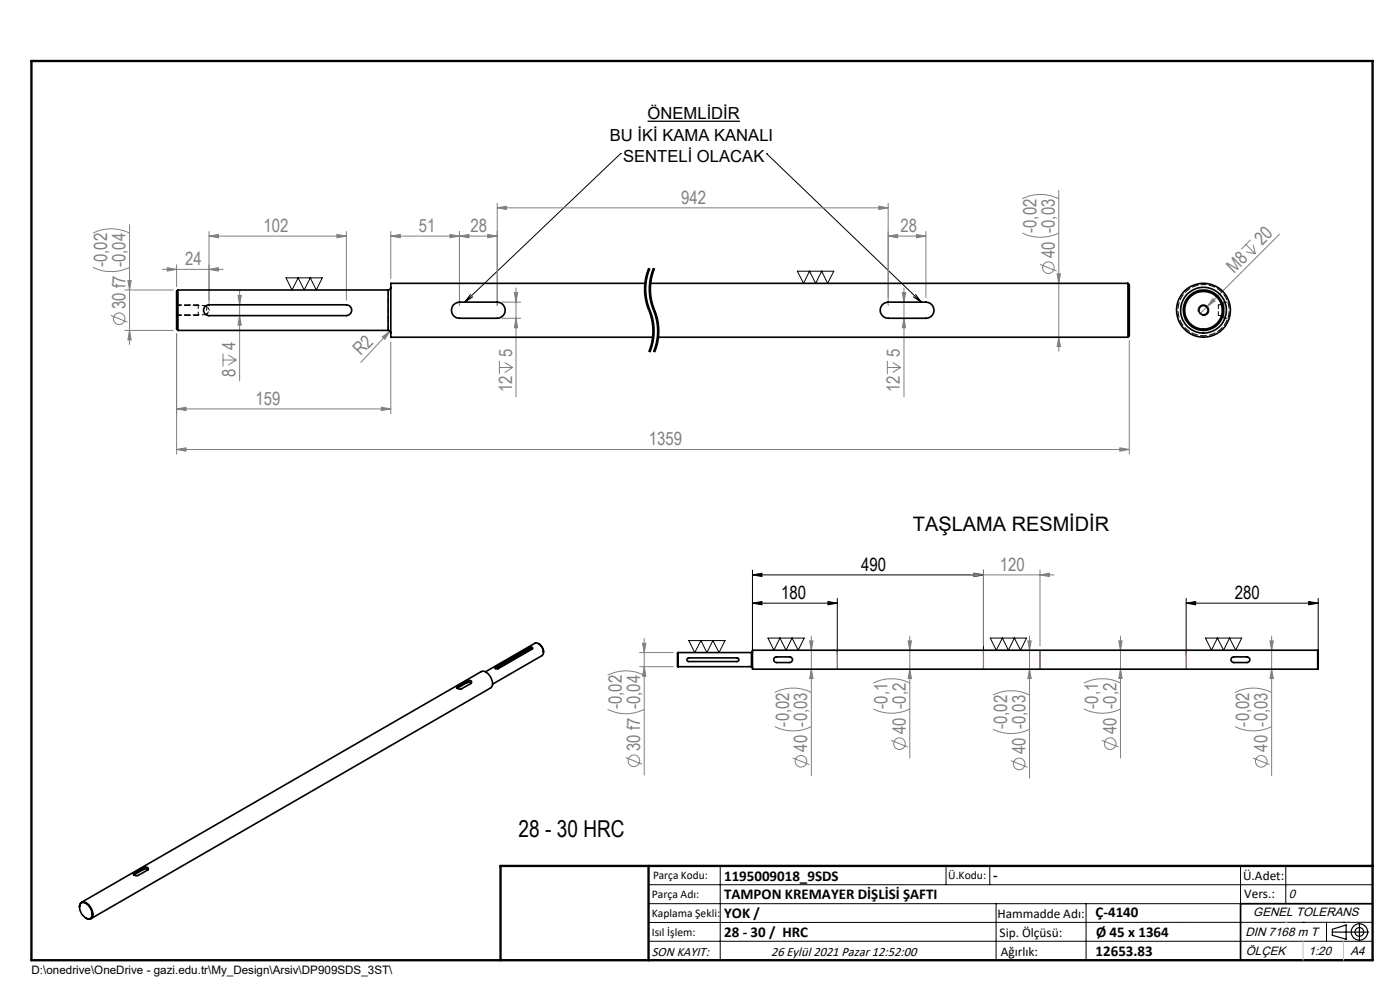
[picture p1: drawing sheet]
<svg xmlns="http://www.w3.org/2000/svg" width="297mm" height="210mm" viewBox="0 0 297 210" stroke-linecap="round" stroke-linejoin="round" font-family="sans-serif">
<g fill="none" stroke="#808080" stroke-width=".21">
<path d="M19.7 56.7a9 9 0 0 0 7.8 0M19.7 49.5a8.6 8.6 0 0 1 7.8 0M27.1 59.5h.7l-.3 2zM27.5 47.7v25.4M34.5 57.1h12.8M35.5 56.8l2 .3-2 .4zM37.5 56.2v4.6M44.3 50.1l2-.4v.7zM44.3 57.1l2-.3v.7zM44.3 50.1h29.2M44.3 49.1v15.7M71.5 49.7l2 .4-2 .3z"/>
<path d="M73.5 49.1v14.6M82.9 50.1l2-.4v.7zM82.9 50.1h22.6M82.9 49.1v10M95.5 49.7l2 .4-2 .3zM97.5 50.1l2-.4v.7zM97.5 49.1v15.7M103.5 49.7l2 .4-2 .3zM105.5 44.1l2-.4v.7zM105.5 43.1v21.7M105.5 44.1h82.9M186.4 43.7l2 .4-2 .3z"/>
<path d="M188.4 50.1l2-.4v.7zM188.4 50.1h8M188.4 43.1v21.7M194.4 49.7l2 .4-2 .3zM196.4 49.1v14M216.9 49.4a8.6 8.6 0 0 0 7.7 0M216.9 42.2a8.6 8.6 0 0 1 7.7 0M220.6 56.1l3.6 1.4M224.3 58.1h.7l-.4 2zM224.6 40.4v34.1M264.3 51.8l2 2.1M264.4 53.4l1.9 .5"/>
<path d="M265.3 50.9l-2 2M265.9 51.9l.4 2M271.4 49.7l-16.9 16.9M23.5 66.9l3.5 1.4M26.5 70.1h10.3M26.5 61.5h10.3M27.5 70.1l.3 2h-.7zM37.5 70.8v25.5M47.3 75v2.8M47.3 76.4h2.8M48.4 75.3l1.7 1.1M50.1 76.4l-1.7 1"/>
<path d="M50.5 62.7h.7l-.4 2zM50.8 66.9l.4 2.1h-.7zM50.8 61.7v19.1M81.1 71.5l1.6-1.2-1.1 1.7zM82.7 70.3l-6.1 6.6M82.9 72.5v15.3M105.9 76.5v2.9M105.9 78h2.9M106.5 67.5h4M106.5 64.1h4M107.1 76.9l1.7 1.1M108.8 78l-1.7 1"/>
<path d="M109.1 62.1h.7l-.3 2zM109.5 67.5l.3 2h-.7zM109.5 61.1v23.1M188.2 78h2.9M188.2 76.5v2.9M189.4 76.9l1.7 1.1M191.1 78l-1.7 1M191.4 62.1h.7l-.3 2zM191.8 67.5l.3 2h-.7zM191.8 61.1v23.1M224.6 71.5l.4 2h-.7zM239.6 72.2v24.1"/>
<path d="M257.3 63.4l.5 .4-1.7 1.2zM37.5 95.3l2-.3v.7zM37.5 86.7l2-.3v.7zM37.5 95.3h202.1M37.5 86.7h45.4M80.9 86.4l2 .3-2 .4zM237.6 95l2 .3-2 .4zM135.7 138.4h7.1M136.3 136.4h.7l-.3 2zM136.7 135.4v29M171.8 136h.7l-.4 1.9zM172.1 134.9v29.6"/>
<path d="M192.7 136h.7l-.4 1.9zM193 134.9v25.9M205.6 121.9h18M206.6 121.6l2 .3-2 .4zM208.6 120.9v16M218.1 136h.7l-.4 1.9zM218.4 134.9v30.2M220.6 121.9l2-.3v.7zM220.6 120.9v16.1M237.3 136h.8l-.4 1.9zM237.7 134.9v25.9M269.4 136h.7l-.3 1.9z"/>
<path d="M269.8 134.9v29.6M128.9 150.5a8.6 8.6 0 0 0 7.8 0M128.9 143.2a8.6 8.6 0 0 1 7.8 0M135.7 141.4h7.1M136.7 141.4l.3 2h-.7zM164.4 154.1a8.6 8.6 0 0 0 7.7 0M164.4 146.9a8.6 8.6 0 0 1 7.7 0M172.1 141.9l.4 2h-.7zM185.2 150.4a8.6 8.6 0 0 0 7.8 0M185.2 144.9a8.6 8.6 0 0 1 7.8 0M189.1 157l3.5 1.5M193 141.9l.4 2h-.7z"/>
<path d="M210.6 154.7a8.6 8.6 0 0 0 7.8 0M210.6 147.4a9 9 0 0 1 7.8 0M218.4 141.9l.4 2h-.7zM229.9 150.4a8.6 8.6 0 0 0 7.8 0M229.9 144.9a8.6 8.6 0 0 1 7.8 0M233.8 157l3.5 1.5M237.7 141.9l.4 2h-.8zM262 154.1a8.6 8.6 0 0 0 7.8 0M262 146.9a8.6 8.6 0 0 1 7.8 0M269.8 141.9l.3 2h-.7zM132.7 160.7l3.5 1.4M168.2 160.8l3.5 1.4"/>
<path d="M214.5 161.4l3.5 1.4M265.8 160.8l3.5 1.4"/>
<circle cx="222.4" cy="56.8" r="1.24"/>
<circle cx="25.3" cy="67.6" r="1.24"/>
<circle cx="190.8" cy="157.8" r="1.24"/>
<circle cx="235.5" cy="157.8" r="1.24"/>
<circle cx="134.5" cy="161.4" r="1.23"/>
<circle cx="169.9" cy="161.5" r="1.23"/>
<circle cx="216.2" cy="162" r="1.23"/>
<circle cx="267.6" cy="161.5" r="1.23"/>
</g>
<path d="M137.4 25.7h19.6" fill="none" stroke="#000" stroke-width=".28"/>
<g fill="none" stroke="#000" stroke-width=".21">
<path d="M131.7 32.6h.1M131.7 32.6l-33.1 31.5M162.6 32.6h.1M162.6 32.6l32.8 31.5M60.7 58.9h7.7l-1.3 2.6-1.3-2.6-1.3 2.6-1.2-2.6-1.4 2.6zM137 58.8a11.7 11.7 0 0 0 .2 6.1M137.1 59.8v2.5M137.2 57.8l-.2 1M137.6 56.8l-.4 1M137.7 56.9a12.6 12.6 0 0 0 .5 10.1 11.5 11.5 0 0 1-.5 7.7M137.9 57l-.8 2.9M138 58.8a11.7 11.7 0 0 0 .2 6.1"/>
<path d="M138.1 59.8v2.5M138.4 57.3l-.4 1.5M138.6 56.8l-.2 .5M138.7 56.9a12.6 12.6 0 0 0 .5 10.1 11.5 11.5 0 0 1-.5 7.7M138.9 57l-.8 2.9M169.2 57.5h7.7l-1.3 2.6-1.3-2.6-1.3 2.6-1.3-2.6-1.2 2.6zM99.8 62.5l-1.2 1.6M100.3 63l-1.7 1.1M137.1 62.3l.3 2M137.2 64.9l.6 1.4M137.4 64.3l.2 .5M137.6 64.8l.2 .7"/>
<path d="M137.8 66.3l.1 .5M137.8 65.5l.1 .2zM137.9 65.7l.6 2 .3 2M137.9 66.8l.2 .5M138.1 67.3l.3 1.9M138.1 62.3l.3 2M138.2 64.9l.2 .5M138.4 65.4l.4 .9M138.4 69.2a11.4 11.4 0 0 1-.8 5.4M138.4 64.3l.2 .5M138.6 64.8l.8 2.4 .4 2.5M138.8 66.3l.1 .5"/>
<path d="M138.8 69.7a11.7 11.7 0 0 1-.9 5M138.9 66.8l.2 .5M138.9 73.7l-.3 .9M139.1 67.3l.3 1.9M139.4 69.2a11.4 11.4 0 0 1-.5 4.5M139.8 69.7a11.7 11.7 0 0 1-.9 5M193.7 63l1.7 1.1M194.2 62.5l1.2 1.6M254.2 66.1a1.14 1.14 0 0 1 1-1.4 1.14 1.14 0 0 1 1.2 1.2 1.14 1.14 0 0 1-1.4 1M146.1 135.9h7.7l-1.3 2.5-1.3-2.5-1.2 2.5-1.3-2.5-1.3 2.5zM159.6 127.9l2-.3v.7zM159.6 121.9l2-.3v.7z"/>
<path d="M159.6 127.9h18M159.6 120.9v18.1M159.6 121.9h49M162.9 135.4h7.7l-1.3 2.5-1.3-2.5-1.2 2.5-1.3-2.5-1.3 2.5zM175.6 127.6l2 .3-2 .4zM177.6 126.9v12.1M206.6 121.6l2 .3-2 .4zM208.6 120.9v18.1M210.1 135.4h7.7l-1.3 2.5-1.3-2.5-1.3 2.5-1.2-2.5-1.4 2.5zM251.6 127.9l2-.3v.7zM251.6 126.9v12.1M251.6 127.9h28"/>
<path d="M255.7 135.4h7.7l-1.3 2.5-1.3-2.5-1.2 2.5-1.3-2.5-1.3 2.5zM277.6 127.6l2 .3-2 .4zM279.6 126.9v12.1M137.6 187.7h153.6M137.6 191.7h153.6M137.6 199.7h153.6M152.8 183.7v20M200.7 183.7v4M210 183.7v4M211.3 191.7v12M230.4 191.7v12M263.2 183.7v20"/>
<path d="M272.8 183.7v8M276.4 195.6h.1M281.4 195.6v4.1M285 195.6h.1M291.2 195.6l-153.6 .1"/>
</g>
<path d="M42.1 64.7v2.2" fill="none" stroke="#000" stroke-width=".21" stroke-dasharray="1.3 .6" stroke-dashoffset=".5" stroke-linecap="butt"/>
<path d="M137.7 56.9a11.6 11.6 0 0 0 0 8.9M138.7 56.9a11.6 11.6 0 0 0 0 8.9M137.7 65.8a11.6 11.6 0 0 1 0 8.9M138.7 65.8a11.6 11.6 0 0 1 0 8.9" fill="none" stroke="#000" stroke-width=".21" stroke-dasharray="6.3 1.3 1.3 1.3" stroke-dashoffset="3.7" stroke-linecap="butt"/>
<g fill="none" stroke="#000" stroke-width=".25">
<path d="M282.6 197.7h7.8M282.6 197.1l3-.9v3l-3-.8zM288.4 195.8v3.8M106.2 203.7h185"/>
<circle cx="288.4" cy="197.7" r="1.74"/>
<circle cx="288.4" cy="197.7" r=".93"/>
</g>
<path d="M37.5 66.9h4.6M42.1 64.6h-4.6" fill="none" stroke="#000" stroke-width=".21" stroke-dasharray="1.3 .6" stroke-dashoffset=".3"/>
<path d="M42.1 64.6v.1" fill="none" stroke="#000" stroke-width=".21" stroke-dasharray="1.3 .6"/>
<path d="M291.2 191.7h-28v12" fill="none" stroke="#000" stroke-width=".35"/>
<path d="M6.7 12.9h284.5v190.8h-284.5zM137.6 183.7v20M291.2 183.7h-185v20" fill="none" stroke="#000" stroke-width=".5"/>
<path d="M177.6 137.9v4M208.6 137.9v4M220.6 138v3.8M251.6 138v3.8" fill="none" stroke="#f00" stroke-width=".25"/>
<path d="M276.4 199.7v4M285 199.7v4" fill="none" stroke="#c0c0c0" stroke-width=".21"/>
<path d="M272.8 195.6h.1" fill="none" stroke="#c0c0c0" stroke-width=".25"/>
<g fill="#000">
<path d="M175.6 127.6l2 .3-2 .4zM159.6 127.9l2-.3v.7zM206.6 121.6l2 .3-2 .4zM159.6 121.9l2-.3v.7z"/>
<path d="M251.6 127.9l2-.3v.7zM277.6 127.6l2 .3-2 .4z"/>
</g>
<g fill="#808080">
<path d="M257.3 63.4l.5 .4-1.7 1.2z"/>
<path d="M81.1 71.5l1.6-1.2-1.1 1.7z"/>
<path d="M206.6 121.6l2 .3-2 .4zM220.6 121.9l2-.3v.7z"/>
<path d="M103.5 49.7l2 .4-2 .3zM97.5 50.1l2-.4v.7z"/>
<path d="M37.5 95.3l2-.3v.7zM237.6 95l2 .3-2 .4z"/>
<path d="M105.5 44.1l2-.4v.7zM186.4 43.7l2 .4-2 .3z"/>
<path d="M44.3 50.1l2-.4v.7zM71.5 49.7l2 .4-2 .3z"/>
<path d="M188.4 50.1l2-.4v.7zM194.4 49.7l2 .4-2 .3z"/>
<path d="M80.9 86.4l2 .3-2 .4zM37.5 86.7l2-.3v.7zM95.5 49.7l2 .4-2 .3zM82.9 50.1l2-.4v.7zM44.3 57.1l2-.3v.7zM35.5 56.8l2 .3-2 .4z"/>
<path d="M109.5 67.5l.3 2h-.7zM109.1 62.1h.7l-.3 2z"/>
<path d="M27.5 70.1l.3 2h-.7zM27.1 59.5h.7l-.3 2zM136.7 141.4l.3 2h-.7zM136.3 136.4h.7l-.3 2z"/>
<path d="M50.8 66.9l.4 2.1h-.7zM50.5 62.7h.7l-.4 2z"/>
<path d="M224.3 58.1h.7l-.4 2zM224.6 71.5l.4 2h-.7zM171.8 136h.7l-.4 1.9zM172.1 141.9l.4 2h-.7zM218.1 136h.7l-.4 1.9zM218.4 141.9l.4 2h-.7zM269.4 136h.7l-.3 1.9zM269.8 141.9l.3 2h-.7zM192.7 136h.7l-.4 1.9zM193 141.9l.4 2h-.7zM237.3 136h.8l-.4 1.9zM237.7 141.9l.4 2h-.8z"/>
<path d="M191.4 62.1h.7l-.3 2zM191.8 67.5l.3 2h-.7z"/>
</g>
<g fill="none" stroke="#000" stroke-width=".35">
<path d="M37.7 61.5v8.6M37.7 61.5l-.2 .3v8l.2 .3M37.7 61.5h44.6M37.7 70.1h44.6M43.4 65.2l.6-.5h.3h29.2a1.15 1.15 0 0 1 1.1 1.1 1.15 1.15 0 0 1-1.1 1.1h-29.2a1.15 1.15 0 0 1-.9-1.7zM82.3 70.1l.4 .2 .2 .4M82.3 61.5v8.6M82.9 61l-.2 .3-.4 .2M96.2 64.7l.5-.4 .8-.2h8a1.71 1.71 0 0 1 1.7 1.7 1.71 1.71 0 0 1-1.7 1.7h-8a1.7 1.7 0 0 1-1.6-1 1.7 1.7 0 0 1 .3-1.8zM136.9 60.1h-54v11.4h55.6M137.9 60.1h101.4M139.6 71.5h99.7"/>
<path d="M187.1 64.7l.5-.4 .8-.2h8a1.71 1.71 0 0 1 1.8 1.7 1.71 1.71 0 0 1-1.8 1.7h-8a1.72 1.72 0 0 1-1.5-1 1.72 1.72 0 0 1 .2-1.8zM239.3 60.1l.3 .3v10.8l-.3 .3M239.3 60.1v11.4M112.3 137.4a.32 .32 0 0 1 .5-.2 .32 .32 0 0 1 .1 .5l-7.2 4.1a.31 .31 0 0 1-.4 .1 .31 .31 0 0 1-.2-.4M112.3 137.6h.6M112.3 137.4l-7.2 4.1M112.3 137.6l-7.2 4.2v-.3M112.3 137.4v.2M114.2 136.5l.8 .9 .3 1M143.8 138.4v3M143.8 138.4h15.6M145.9 139.6h10.4a.39 .39 0 0 1 .4 .3 .39 .39 0 0 1-.4 .4h-10.2a.39 .39 0 0 1-.4-.2 .39 .39 0 0 1 .2-.5z"/>
<path d="M159.4 138.4v3M159.6 138.2l-.2 .2M164.3 139.5l.3-.2h2.9a.6 .6 0 0 1 .6 .6 .6 .6 0 0 1-.6 .6h-3l-.4-.4zM261.3 139.5l.4-.2h2.8a.6 .6 0 0 1 .6 .6 .6 .6 0 0 1-.6 .6h-3l-.3-.4zM279.5 137.9v4M279.5 137.9h-119.9v4h119.9M97 145.6v.4M97 146h.1M99 144.5a.51 .51 0 0 1 .7-.2 .51 .51 0 0 1 .2 .6l-2 1.2a.71 .71 0 0 1-1-.3l.1-.2M99 144.8l.4-.1 .6 .2M99 144.5l-2 1.1M99 144.8l-2 1.2"/>
<path d="M99 144.5v.3M103 142.5l10.5-6.1a1.8 1.8 0 0 1 1.8 2.2l-.3 .5-10.5 6M143.8 141.4h15.6M159.4 141.4l.2 .2M16.9 192.4a.95 .95 0 0 1 .6-1.1 .95 .95 0 0 1 1.1 .5l.5 .5a1.94 1.94 0 0 1 .2 2.6l-.5 .1-.6-.3M17.1 191.7a1.26 1.26 0 0 1 1.9 .7 1.84 1.84 0 0 1 .1 2.5 2.15 2.15 0 0 1-2.2-2v-.5zM17.3 191.4l84.8-48.9a1.87 1.87 0 0 1 2.1 1.5 1.56 1.56 0 0 1-.1 1.9l-84.8 49M28.5 185.2v.4M28.5 185.6h-.1M30.4 184.1a.52 .52 0 0 1 .7-.2 .52 .52 0 0 1 .3 .6l-2.1 1.2a.76 .76 0 0 1-1-.3l.2-.2M30.4 184.4l.6-.1 .4 .2M30.4 184.1l-1.9 1.1"/>
<path d="M30.4 184.4l-1.9 1.2M30.4 184.1v.3"/>
<circle cx="255.3" cy="65.8" r="4.3"/>
<circle cx="255.3" cy="65.8" r=".96"/>
<circle cx="255.3" cy="65.8" r="4"/>
<circle cx="255.3" cy="65.8" r="4.8"/>
<circle cx="255.3" cy="65.8" r="5.7"/>
</g>
<path d="M43.8 66.8v-2" fill="none" stroke="#000" stroke-width=".21" stroke-dasharray="1.3 .6" stroke-dashoffset="1"/>
<path d="M37.5 66.8h6.3M43.8 64.8h-6.3" fill="none" stroke="#000" stroke-width=".21" stroke-dasharray="1.3 .6" stroke-dashoffset=".3"/>
<path d="M43.8 66.8l.6-1M44.4 65.8l-.6-1M259.6 64.1h1.2M259.6 67.5h1.2" fill="none" stroke="#000" stroke-width=".21" stroke-dasharray="1.3 .6" stroke-dashoffset=".6"/>
<path d="M82.3 61.5v8.6" fill="none" stroke="#000" stroke-width=".21" stroke-dasharray="1.3 .6" stroke-dashoffset=".2"/>
<path d="M258.5 66.9h1M258.5 64.6h1" fill="none" stroke="#000" stroke-width=".21" stroke-dasharray="1.3 .6" stroke-dashoffset=".5"/>
<path d="M258.5 64.6v2.3" fill="none" stroke="#000" stroke-width=".21" stroke-dasharray="1.3 .6" stroke-dashoffset=".4"/>
<path d="M259.6 64.1v3.4" fill="none" stroke="#000" stroke-width=".21" stroke-dasharray="1.3 .6" stroke-dashoffset="-.1"/>
<path d="M255.3 60.4a5.4 5.4 0 0 1 4.8 7.9 5.4 5.4 0 0 1-9.2 .6 5.4 5.4 0 0 1 3.7-8.5h.7" fill="none" stroke="#000" stroke-width=".21" stroke-dasharray="1.3 .6" stroke-dashoffset=".7"/>
<text font-size="4.9" x="110" y="177.6">28 - 30 HRC</text>
<text font-size="4.2" x="193.7" y="112.6">TAŞLAMA RESMİDİR</text>
<g font-size="3.9" fill="#808080">
<text x="144.5" y="43.2">942</text>
<text x="55.9" y="49.2">102</text>
<text x="88.9" y="49.2">51</text>
<text x="99.8" y="49.2">28</text>
<text x="191" y="49.2">28</text>
<text x="219.9" y="49.4" transform="rotate(-90 219.9 49.4)">-0,02</text>
<text x="267.7" y="52.2" transform="rotate(-45 267.7 52.2)">20</text>
<text x="22.7" y="56.7" transform="rotate(-90 22.7 56.7)">-0,02</text>
<text x="39.3" y="56.3">24</text>
<text x="223.7" y="54.7" transform="rotate(-90 223.7 54.7)">40 -0,03</text>
<text x="261.8" y="58.1" transform="rotate(-45 261.8 58.1)">M8</text>
<text x="26.6" y="65.6" transform="rotate(-90 26.6 65.6)">30 f7 -0,04</text>
<text x="50" y="74.2" transform="rotate(-90 50 74.2)">4</text>
<text x="76.6" y="75.6" transform="rotate(-46 76.6 75.6)">R2</text>
<text x="108.6" y="75.8" transform="rotate(-90 108.6 75.8)">5</text>
<text x="190.9" y="75.8" transform="rotate(-90 190.9 75.8)">5</text>
<text x="50" y="79.9" transform="rotate(-90 50 79.9)">8</text>
<text x="108.6" y="83.3" transform="rotate(-90 108.6 83.3)">12</text>
<text x="190.9" y="83.2" transform="rotate(-90 190.9 83.2)">12</text>
<text x="54.2" y="85.9">159</text>
<text x="137.7" y="94.5">1359</text>
<text x="212.1" y="121">120</text>
<text x="131.9" y="150.5" transform="rotate(-90 131.9 150.5)">-0,02</text>
<text x="167.4" y="154.1" transform="rotate(-90 167.4 154.1)">-0,02</text>
<text x="188.3" y="150.4" transform="rotate(-90 188.3 150.4)">-0,1</text>
<text x="192.2" y="155.7" transform="rotate(-90 192.2 155.7)">40 -0,2</text>
<text x="213.7" y="154.7" transform="rotate(-90 213.7 154.7)">-0,02</text>
<text x="233" y="150.4" transform="rotate(-90 233 150.4)">-0,1</text>
<text x="236.9" y="155.7" transform="rotate(-90 236.9 155.7)">40 -0,2</text>
<text x="265" y="154.1" transform="rotate(-90 265 154.1)">-0,02</text>
<text x="135.8" y="159.3" transform="rotate(-90 135.8 159.3)">30 f7 -0,04</text>
<text x="171.3" y="159.4" transform="rotate(-90 171.3 159.4)">40 -0,03</text>
<text x="217.6" y="160" transform="rotate(-90 217.6 160)">40 -0,03</text>
<text x="268.9" y="159.4" transform="rotate(-90 268.9 159.4)">40 -0,03</text>
</g>
<g font-size="3.9">
<text x="182.7" y="121">490</text>
<text x="165.7" y="127">180</text>
<text x="262" y="127">280</text>
</g>
<g font-size="3.5">
<text x="129.3" y="29.9">BU İKİ KAMA KANALI</text>
<text x="137.4" y="25.3">ÖNEMLİDİR</text>
<text x="132.2" y="34.4">SENTELİ OLACAK</text>
</g>
<g font-size="3.2">
<text x="153.6" y="186.8">1195009018_9SDS</text>
<text x="153.6" y="190.8">TAMPON KREMAYER DİŞLİSİ ŞAFTI</text>
<text x="210.7" y="186.6">-</text>
<text x="153.6" y="194.8">YOK /</text>
<text x="232.4" y="194.5">Ç-4140</text>
<text x="153.6" y="198.8">28 - 30 / HRC</text>
<text x="232.4" y="202.8">12653.83</text>
<text x="232.5" y="198.8">Ø 45 x 1364</text>
</g>
<g font-size="2.8">
<text x="263.7" y="186.7">Ü.Adet:</text>
<text x="263.9" y="190.5">Vers.:</text>
<text x="211.6" y="194.8">Hammadde Adı:</text>
<text x="138.3" y="202.8">SON KAYIT:</text>
<text x="163.6" y="202.8">26 Eylül 2021 Pazar 12:52:00</text>
<text x="212.1" y="198.7">Sip. Ölçüsü:</text>
<text x="212.3" y="202.7">Ağırlık:</text>
</g>
<g font-size="2.6">
<text x="273.4" y="190.4">0</text>
<text x="265.9" y="194.4">GENEL TOLERANS</text>
<text x="264.2" y="198.5">DIN 7168 m T</text>
<text x="264.3" y="202.6">ÖLÇEK</text>
<text x="277.6" y="202.6">1:20</text>
<text x="286.5" y="202.6">A4</text>
</g>
<g font-size="2.5">
<text x="138.3" y="190.5">Parça Adı:</text>
<text x="138.5" y="186.5">Parça Kodu:</text>
<text x="201.2" y="186.5">Ü.Kodu:</text>
<text x="138.3" y="194.5">Kaplama Şekli:</text>
<text x="138.3" y="198.6">Isıl İşlem:</text>
<text x="6.7" y="206.7">D:\onedrive\OneDrive - gazi.edu.tr\My_Design\Arsiv\DP909SDS_3ST\</text>
</g>
</svg>
